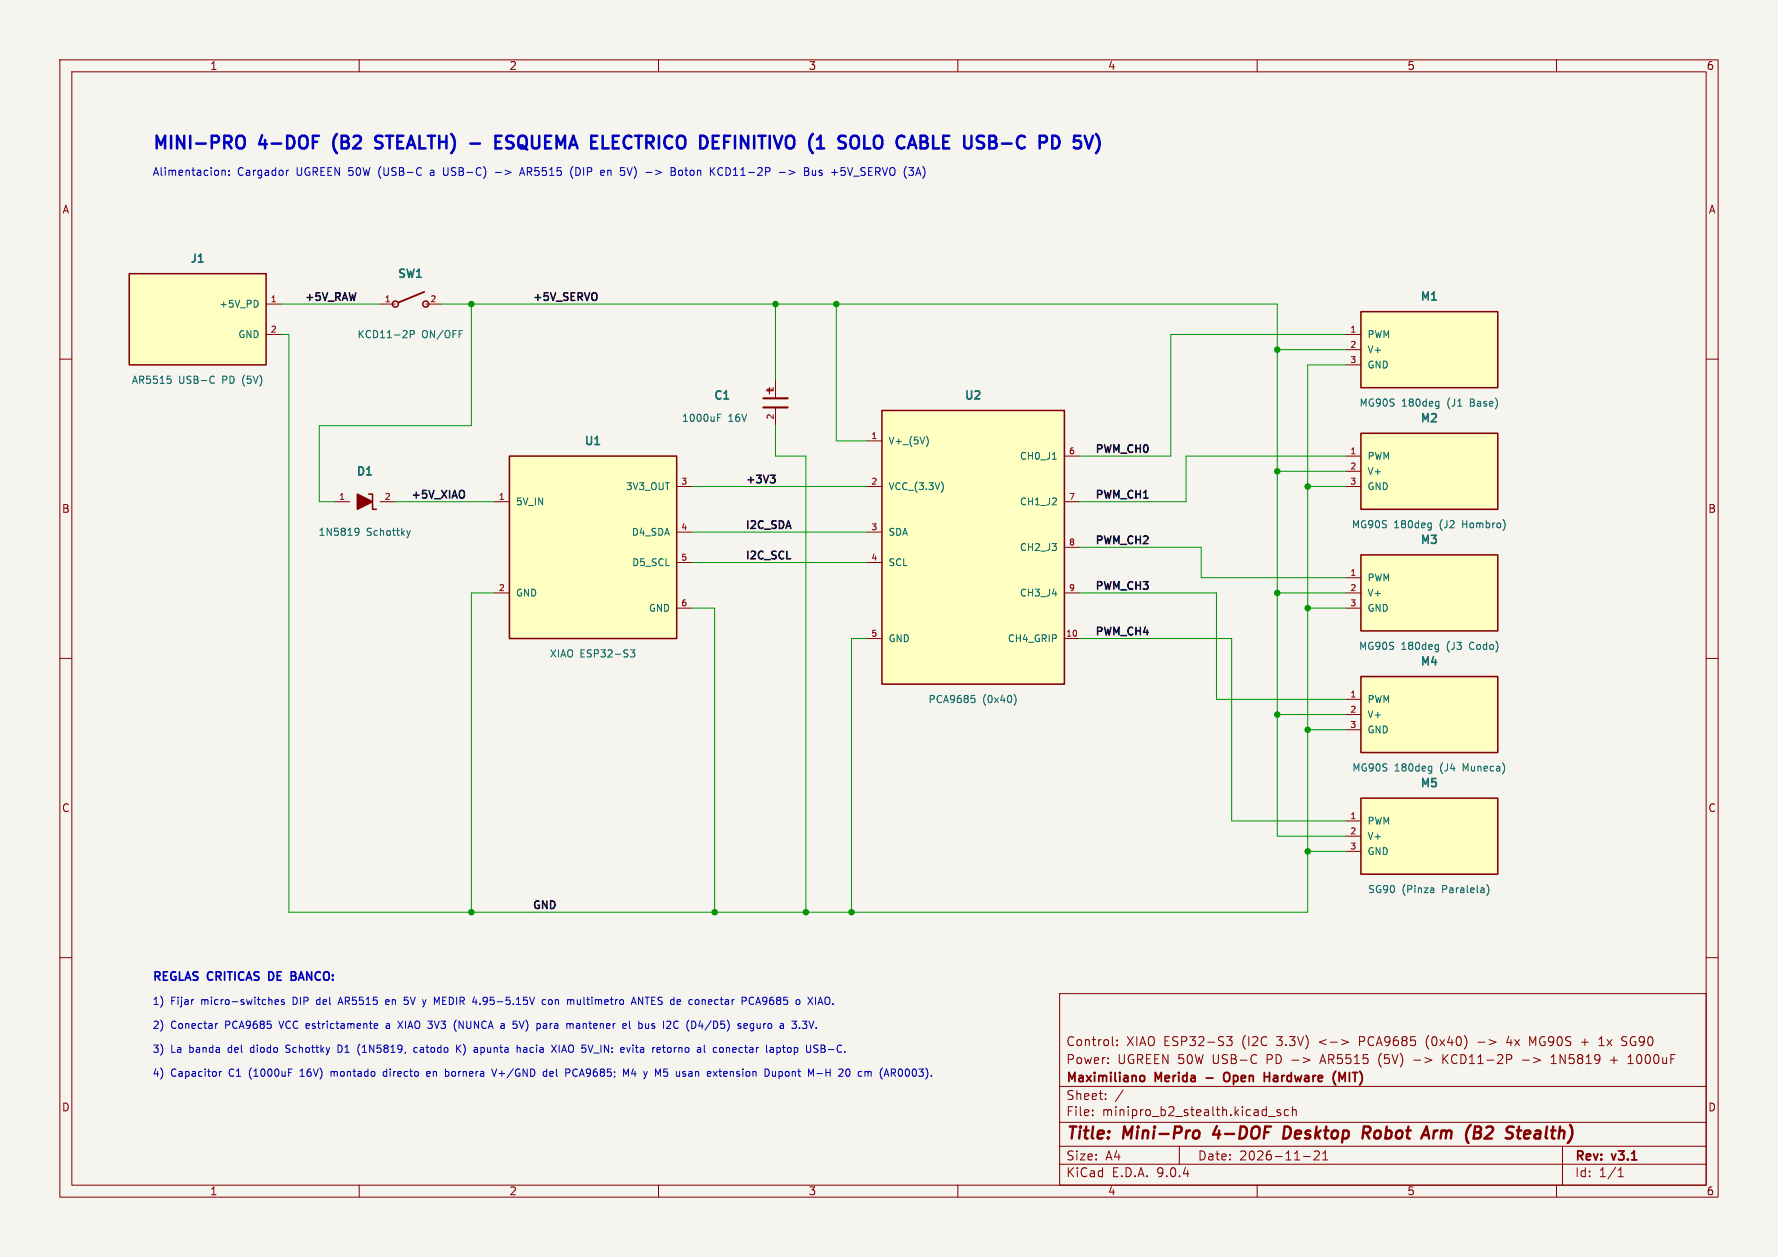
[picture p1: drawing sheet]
<svg xmlns="http://www.w3.org/2000/svg" width="297mm" height="210mm" viewBox="0 0 297 210" stroke-linecap="round" stroke-linejoin="round" font-family="sans-serif">
<path d="M0 0h297v210h-297z" fill="#f5f4ef" stroke="#f5f4ef" stroke-width=".17"/>
<g fill="none" stroke="#840000" stroke-width=".17">
<path d="M10 10h277v190h-277zM12 12h273v186h-273zM60 10v2M110 10v2M160 10v2M210 10v2M260 10v2M10 60h2M285 60h2M10 110h2M285 110h2M10 160h2"/>
<path d="M177 166h108v32h-108zM185.1 177.6v.1M185.1 176.8v.1M185.8 174.5l.2 .2M186.6 174.6v.1M186.6 173.8v.1M204.9 173.2h.9l-.5 .6 .4 .1v.7l-.2 .1h-.4l-.2-.1M209.8 176.3h.1M209.9 177.6h-.1M217.7 176.7l1.1 .4-1.1 .5M224.1 173.7l1.1 .4-1.1 .5M230.4 176.6v1"/>
<path d="M236.2 177.1h1.1M238.3 173.6v1M241 176.2v1.5M241.2 176.8l.7 .9M241.9 176.2l-.9 .9M246.9 174.1h1.1M252 173.1l-.3 1.1h.9M254.3 177.1h1.2M255.5 173.2l.5 1.1 .5-1.1M259.1 177.7h.9M259.1 176.6l.4-.4v1.5M264.2 174.1h1.1"/>
<path d="M264.7 173.6v1.1M267.1 174.7h.9M267.2 173.6l.3-.4v1.5M269 177.1h1.2M269.6 176.6v1.1M271.2 173.2l.5 .1M271.5 174l.2 .3v.3l-.2 .1M272 177.7h.8M272 176.6l.4-.4v1.5M285 160h2M60 198v2M110 198v2"/>
<path d="M160 198v2M177 194.5h108M177 191.5h108M177 187.5h108M177 181.5h108M182.5 186.3v.1M182.5 185.5v.1M184.7 183.6v.1M184.7 182.8v.1M187.6 182.1l-1.3 2M197 191.5v3M210 198v2"/>
<path d="M211.9 186.5h1.1M213.9 185.5l-.4-.1-.2 .2 .1 .2 .5 .2v.3h-.6M215.2 185.5l-.4-.1-.3 .3v.4l.2 .2h.5M215.9 185.5l.2-.1 .4 .1v.9M215.9 184.9v1.5M217.7 193.2h1.2M220.3 192.4v.5l-.8 .9h.9M221 193.8h.8M221 192.7l.4-.4v1.5M260 198v2M261 191.5v6.5M270.3 196.6h.9"/>
<path d="M270.3 195.5l.4-.4v1.5"/>
</g>
<path d="M199.8 188.9h.2l.3 .2v.7a.62 .62 0 0 1-.7 .4M203.3 188.1l-.7 1.4h1.3M215.3 188.3l-.7-.1-.3 2h.5l.5-.3M227.8 188.2l1 .1a.58 .58 0 0 1-.3 1h-.8M228.2 189.3l.5 .9M239.6 188.9l-.2 1.3M240.1 188.9l-.4 .1-.2 .3M245.7 187.9l-.1 .1M249.3 189.1l-1.3 1.1h1.2M254.6 189.5l1-.1v-.4l-.2-.1-.6 .1-.2 .9 .2 .3 .6-.1" fill="none" stroke="#840000" stroke-width=".4"/>
<path d="M190.6 179.8l.3-.1 .3 .3v.4l-.1 .2h-.5M205.2 179.3a.5 .5 0 0 0-.5-.1 .5 .5 0 0 0-.3 .5v.5a.5 .5 0 0 0 .3 .4 .5 .5 0 0 0 .5 0M211.2 179.9h.9M212.1 179.2v1.5M223.1 179h.1M224.7 179.2l-.5 1.1-.5-1.1v1.5M201.5 180.1h1.1" fill="none" stroke="#840000" stroke-width=".3"/>
<path d="M227.3 72.4h22.9v12.7h-22.9z" fill="#ffffc2"/>
<path d="M227.3 72.4h22.9v12.7h-22.9zM61.6 82.6h.6v2.5h.7" fill="none" stroke="#840000" stroke-width=".25"/>
<path d="M129.5 63.5v3M129.5 68.1v3M224.8 76.2h2.5M224.8 78.7h2.5M55.9 83.8h2.5M63.5 83.8h2.5M224.8 81.3h2.5" fill="none" stroke="#840000" stroke-width=".17"/>
<path d="M119.9 69.8h.4M119.9 69.2h.5M59.4 88.3l.3-.1 .2 .2a.79 .79 0 0 1-.3 1h-.2M60 88.8l-.3 .2-.3-.1M68 88.6l.2 .8M68.2 89.4l-.1 .3M68.5 88.6l-.3 .8M238.7 87.4h.4M239.1 87.4v.9l-.3 .3M239.1 88.1l-.4 .1" fill="none" stroke="#006464" stroke-width=".17"/>
<path d="M59.7 82.6l2.5 1.2-2.5 1.3z" fill="#840000" stroke="#840000" stroke-width=".25"/>
<path d="M127.5 66.5h4.1M127.5 68.1h4.1" fill="none" stroke="#840000" stroke-width=".35"/>
<path d="M85.1 76.2h27.9v30.5h-27.9z" fill="#ffffc2"/>
<path d="M85.1 76.2h27.9v30.5h-27.9z" fill="none" stroke="#840000" stroke-width=".25"/>
<path d="M82.5 83.8h2.6M82.5 99.1h2.6M113 81.3h2.6M113 88.9h2.6M113 94h2.6M113 101.6h2.6" fill="none" stroke="#840000" stroke-width=".17"/>
<path d="M105.3 108.6h.7l-.4 .4 .4 .1v.6l-.2 .1-.5-.1" fill="none" stroke="#006464" stroke-width=".17"/>
<path d="M147.3 68.6h30.5v45.7h-30.5z" fill="#ffffc2"/>
<path d="M147.3 68.6h30.5v45.7h-30.5z" fill="none" stroke="#840000" stroke-width=".25"/>
<path d="M144.8 73.7h2.5M177.8 76.2h2.5M144.8 81.3h2.5M144.8 88.9h2.5M144.8 94h2.5M177.8 83.8h2.5M177.8 91.4h2.5M177.8 99.1h2.5M144.8 106.7h2.5M177.8 106.7h2.5" fill="none" stroke="#840000" stroke-width=".17"/>
<path d="M154.7 72.9a1.32 1.32 0 0 1 0 1.7M175.8 76.7h.7M157.4 80.7l.2 .6-.2 .7M162.2 116.2h.6M162.6 116.6l.3 .3v.3l-.3 .2M169.4 116a1.38 1.38 0 0 1 0 1.8" fill="none" stroke="#006464" stroke-width=".17"/>
<path d="M227.3 92.7h22.9v12.7h-22.9z" fill="#ffffc2"/>
<path d="M227.3 92.7h22.9v12.7h-22.9z" fill="none" stroke="#840000" stroke-width=".25"/>
<path d="M224.8 96.5h2.5M224.8 99.1h2.5M224.8 101.6h2.5" fill="none" stroke="#840000" stroke-width=".17"/>
<path d="M239.9 107.7l.4 .1M240.3 107.7v1l-.3 .2M240.3 108.4l-.4 .1" fill="none" stroke="#006464" stroke-width=".17"/>
<path d="M227.3 113h22.9v12.7h-22.9z" fill="#ffffc2"/>
<path d="M227.3 113h22.9v12.7h-22.9z" fill="none" stroke="#840000" stroke-width=".25"/>
<path d="M224.8 116.8h2.5M224.8 119.4h2.5M224.8 121.9h2.5" fill="none" stroke="#840000" stroke-width=".17"/>
<path d="M238.8 128l.4 .1M239.2 128v1l-.3 .2M239.2 128.8h-.4" fill="none" stroke="#006464" stroke-width=".17"/>
<path d="M227.3 133.4h22.9v12.7h-22.9z" fill="#ffffc2"/>
<path d="M227.3 133.4h22.9v12.7h-22.9z" fill="none" stroke="#840000" stroke-width=".25"/>
<path d="M224.8 137.2h2.5M224.8 139.7h2.5M224.8 142.2h2.5" fill="none" stroke="#840000" stroke-width=".17"/>
<path d="M239.4 148.4l.1 .7M239.5 149.1h-.1M239.5 148.6l-.1 .1M248.4 147.8a1.38 1.38 0 0 1 0 1.8" fill="none" stroke="#006464" stroke-width=".17"/>
<path d="M227.3 52.1h22.9v12.7h-22.9z" fill="#ffffc2"/>
<g fill="none" stroke="#840000" stroke-width=".25">
<path d="M227.3 52.1h22.9v12.7h-22.9z"/>
<circle cx="66" cy="50.8" r=".51"/>
<circle cx="71.1" cy="50.8" r=".51"/>
</g>
<path d="M63.5 50.8h2.5M71.1 50.8h2.6M224.8 55.9h2.5M224.8 58.4h2.5M224.8 61h2.5" fill="none" stroke="#840000" stroke-width=".17"/>
<path d="M68.5 55.9l.6-.1 .1-.2v-.3l-.7-.1v1.2M240 67.1h.4M240.4 67.1v.9l-.3 .3M240.4 67.8l-.4 .1" fill="none" stroke="#006464" stroke-width=".17"/>
<path d="M70.9 48.8l-4.4 1.7" fill="none" stroke="#840000" stroke-width=".3"/>
<path d="M21.6 45.7h22.8v15.3h-22.8z" fill="#ffffc2"/>
<path d="M21.6 45.7h22.8v15.3h-22.8z" fill="none" stroke="#840000" stroke-width=".25"/>
<path d="M44.4 50.8h2.6M44.4 55.9h2.6" fill="none" stroke="#840000" stroke-width=".17"/>
<path d="M43 50.3l.1 .4-.1 .5M28 62.8h.5M28.4 63.3l.2 .2v.3l-.2 .2M35.4 62.8l.4 .2M35.8 63.9l-.4 .1" fill="none" stroke="#006464" stroke-width=".17"/>
<path d="M128.7 79.4h.8l-.5 .5 .4 .1 .1 .4-.3 .3h-.3" fill="none" stroke="#0f0f0f" stroke-width=".25"/>
<g fill="none" stroke="#009600" stroke-width=".17">
<path d="M47 55.9h1.3v96.5h170.1v-91.4h6.4M47 50.8h16.5M73.7 50.8h139.7v88.9h11.4M78.7 50.8v20.3h-25.4v12.7h2.6M129.5 50.8v12.7M139.7 50.8v22.9h5.1M213.4 58.4h11.4M224.8 55.9h-29.2v20.3h-15.3M129.5 71.1v5.1h5.1v76.2M213.4 78.7h11.4M224.8 76.2h-26.7v7.6h-17.8M66 83.8h16.5"/>
<path d="M82.5 99.1h-3.8v53.3M115.6 81.3h29.2M115.6 88.9h29.2M115.6 94h29.2M180.3 99.1h22.9v17.7h21.6M180.3 91.4h20.4v5.1h24.1M213.4 99.1h11.4M218.4 81.3h6.4M115.6 101.6h3.8v50.8M144.8 106.7h-2.6v45.7M180.3 106.7h25.4v30.5h19.1M213.4 119.4h11.4"/>
<path d="M218.4 101.6h6.4M218.4 121.9h6.4M218.4 142.2h6.4"/>
</g>
<g fill="none" stroke="#0000c2" stroke-width=".17">
<path d="M37.1 28.4v.9M37.1 28.6l.2-.2 .3 .1v.8M38.3 29.2v.1M38.3 28.5v.1M47.8 28.4v.9M48.2 28.4l-.2 .1-.2 .2M72.1 28.8a.26 .26 0 0 0-.2 .3 .26 .26 0 0 0 .2 .2M72.1 28.4l-.2 .1M74.1 28v1.1l.1 .1 .4 .1M82.8 28.8h1M86.8 29.3l.4-1.3 .5 1.3M86.9 28.9h.6"/>
<path d="M95.7 27.8a1.49 1.49 0 0 0 0 2M100.8 28.4l.2 .3-.7 .2M100.9 29.2l-.1 .1M104.3 28h-.6l-.1 .6M104.7 28l.5 1.3M107.9 28.8h1M112.1 28h.4l.2 .1 .1 .3-.3 .2a.35 .35 0 0 1 .4 .3 .35 .35 0 0 1-.3 .4h-.5zM112.1 28.6h.4M113.8 28.4l-.3 .1-.2 .2 .1 .5 .4 .1M120.6 28.1a.64 .64 0 0 0-.7 .4 .64 .64 0 0 0 .4 .8l.3-.1M130.2 28.8h1M131.8 28.4l1 .4-1 .4"/>
<path d="M134.4 29.3v-1.3h.4l.2 .1 .1 .3-.3 .2a.35 .35 0 0 1 .3 .3 .35 .35 0 0 1-.2 .4M135.7 28.4l.1 .8 .3 .1 .1-.1M136.2 28.4v.9M140.5 28h.6M140.6 28.5h.4l.2 .2-.1 .5-.5 .1M153 29.3l.4-1.3 .4 1.3M153.1 28.9h.6M36 171v.8M36.4 171l-.4 .2M36.7 179v.8M37 179l-.3 .2M45.9 167.4l.6-.1v-.2l-.4-.1-.2 .2 .1 .6h.5"/>
<path d="M47.5 167.1l-.3-.1-.2 .2 .1 .2 .4 .1v.3h-.5M47.8 175.8h.4M48 174.6l-.2 .2 .2 .4M48.2 178.6h.6M50.1 179.8h.7M50.2 178.9h-.1M55.3 179v.8M55.7 179l-.4 .1M56.6 167.5h.6M56.9 166.6l-.4 1.2M56.9 174.7l-.4-.1v1.2h.4M59.8 175.5l.3 .8"/>
<path d="M60.1 174.4l-.3 .8M62.5 171.4l.6-.1-.1-.2-.3-.1-.2 .2 .1 .6h.4M64.5 179h-.3l-.2 .2 .1 .5 .4 .1M64.9 171l-.4 .1M64.9 171.4h-.2l-.2 .1v.3h.4M64.9 167.1l-.3-.1-.2 .2 .1 .6h.4M65 167.3l-.6 .1M66.5 170.6l.8 1.2M67.3 170.6l-.8 1.2M67.7 167.1l.4 .1M68.1 167.7l-.4 .1M68.1 166.6h-.5l-.1 .6"/>
<path d="M69.7 175.1l-.3-.1-.3 .2 .1 .6h.5M71.3 179.4l.6-.1-.1-.2-.3-.1-.2 .2v.6h.5M72.6 167.8v-1.2l.4 .9 .4-.9v1.2M74.4 178.6v1.2M74.8 179l.2 .2v.4l-.2 .2M76.3 174.6v1.2M76.4 175.1l.6 .7M76.7 171.8v-1.2l.7 1.2M77 174.6l-.7 .7M80.3 175v1.2M80.3 175.8h.2M80.5 175l-.2 .1"/>
<path d="M82.1 178.6l.4 1.2 .5-1.2M86.3 170.6h-.6v.6M86.6 175l.3 .2v.6M86.7 170.6l.4 1.2M87.5 175.1h.5M87.9 175.4h-.3l-.2 .1 .1 .3h.4M90.8 171.1h.5M91.1 167.1l-.3-.1-.2 .2 .1 .6h.4M91.2 171.4h-.3l-.2 .1 .1 .3h.4M91.3 179.1l-.3-.1-.3 .2 .2 .6h.4M91.3 178.6v1.2M92 179l-.2 .2v.4l.2 .2"/>
<path d="M92.1 167.1l-.3-.1-.2 .2 .1 .5 .1 .1h.3M92.4 179.3l-.6 .1M93.4 174.6v1.2M94.2 174.6l-.4 1.2M95.6 171l.1 .2v.6M95.8 167.1l.1 .7M96.1 178.6a.66 .66 0 0 0-.4 .6 .66 .66 0 0 0 .4 .6M96.4 171l-.1 .1M96.4 171.4l-.1 .1 .1 .3M96.4 167l.1 .8M104.6 179.5l.4-.9v1.2M105.1 170.6v1l.2 .2"/>
<path d="M105.4 167.8l.4-1.2 .5 1.2M105.6 167.5h.5M105.7 174.6v.1M105.7 175v.8M105.8 178.5l-.3 .9h.8M107.4 166.6v1.2l-.7-1.2v1.2M108.3 171v.8M108.3 171.7v.1M109.5 179.8v-1.2l.4 .9 .4-.9v1.2M110.7 175h.4M110.8 174.6v1l.3 .2M111.4 179.1l.1 .2-.1 .5"/>
<path d="M111.5 178.6h-.6l-.1 .6M112.5 171.3l.3 .5h.4M113.2 170.7h-.4l-.3 .4M115.4 179l-.3 .1M115.5 179.4h-.3l-.2 .1 .1 .3h.4M117 170.5l-.3 .9h.8M117.3 167v.8M117.5 167l-.2 .1M117.7 175.8h.1M120.1 179h.4M120.3 178.6v1l.2 .2M121.4 175.1l.1-.1 .3 .1 .1 .7"/>
<path d="M124.3 171.4l.5-.1v-.2l-.4-.1-.1 .2v.6h.5M125.9 171.1l-.4-.1-.2 .2 .1 .6h.5M125.9 171v1l-.2 .2h-.3M125.9 166.7a.58 .58 0 0 0-.8 .4 .58 .58 0 0 0 .6 .7l.2-.1M126.4 167.5h.5M126.6 166.6l-.4 1.2M129 179l.1 .8h.3l.1-.1M129.5 179v.8M129.8 175.1l.3-.1 .3 .2-.2 .6h-.4M129.8 175v1.2M130.1 179.1h.5M130.1 179.8h.5"/>
<path d="M130.1 179v1.2M130.7 175h.5M130.9 174.6v1l.2 .2M132.3 170.6h.7l-.4 .5 .4 .1v.5l-.2 .1-.5-.1M134 170.6h.8l-.4 .5M135 166.6l.8 1.2M135.1 170.6l.4 1.2M135.8 166.6l-.8 1.2M136.2 166.6v1.2M136.5 179.4h.9M136.6 167.8l.4-1.2 .4 1.2M137.2 174.6h.4l.2 .2-.2 .4 .2 .1 .1 .3-.3 .2h-.4z"/>
<path d="M137.2 175.2h.4M138 178.6v1.2M138 179.2h.7M138 166.7a.87 .87 0 0 0 0 1.1M147.4 178.4l-.2 .4M147.7 179.8l.4-1.2 .4 1.2M149.6 178.8l-.2-.2h-.5v1.2M150.1 179.4l.1 .3 .1 .1 .4-.2M150.7 178.8l-.4-.2-.1 .1-.1 .4"/>
</g>
<g fill="none" stroke="#0000c2" stroke-width=".28">
<path d="M26.7 162.5l-.2-.1h-.6v1.4M28 162.4h-.7v1.4M29.3 162.4a.51 .51 0 0 0-.6 .2M30 162.4v1.4M30.9 163.8l.5-1.4 .5 1.4M33.1 162.4h-.6l-.2 .1M35.5 162.5v-.1a.51 .51 0 0 0-.7 .2M36.9 162.5l-.2-.1h-.6v1.4M37.5 162.4v1.4M38 162.4h.8M38.4 162.4v1.4M39.3 162.4v1.4"/>
<path d="M40.7 162.5v-.1a.51 .51 0 0 0-.7 .2M41.1 163.8l.5-1.4 .5 1.4M43.3 162.4h-.6l-.2 .1M45.6 162.6l-.3-.2h-.4v1.4h.4M47 162.4h-.7v1.4M48.7 163h.4M49.1 163l.2 .1M49.3 162.5l-.2-.1h-.4v1.4l.6-.1M49.3 162.9l-.2 .1M49.9 163.8l.4-1.4 .5 1.4M52.1 162.4v1.4l-.8-1.4v1.4M53.5 162.5v-.1a.51 .51 0 0 0-.7 .2"/>
<path d="M54.1 162.6a.47 .47 0 0 1 .8 0"/>
</g>
<g fill="none" stroke="#0000c2" stroke-width=".42">
<path d="M26.2 24.8v-2.1l.7 1.5 .7-1.5v2.1M28.6 22.7v2.1M30.8 22.7v2.1l-1.2-2.1v2.1M31.8 22.7v2.1M36.5 22.9l-.3-.2h-.8v2.1M38.6 22.9l-.3-.2h-.8v2.1M39.6 23a.7 .7 0 0 1 .8-.3 .7 .7 0 0 1 .5 .7v.7a.7 .7 0 0 1-.4 .6 .7 .7 0 0 1-.7 0M43.8 22.6l-.5 1.5M49 23l-.5-.3h-.5v2.1M50.1 23a.71 .71 0 0 1 1.2 0M53.3 22.7h-1v2.1M56.3 22.4l-.4 .6"/>
<path d="M58.1 22.9l-.3-.2h-.7v2.1M59.1 22.9l.3-.2h.5l.3 .2M62.7 24.7l.3 .1 .7-.1M63.9 22.8l-.8-.1a.51 .51 0 0 0-.4 .5 .51 .51 0 0 0 .4 .5l.6 .2M64.5 22.7h1.2M65.1 22.7v2.1M67.4 22.7h-1v2.1M68 24.8l.7-2.1 .7 2.1M70.1 22.7v2.1M71.5 22.7h1.2M72.1 22.7v2.1M73.4 22.7v2.1"/>
<path d="M74.6 22.7v2.1M75.4 22.4l.4 .6M78.6 24h1.6M82.8 23.7h.7M83.8 22.7h-1v2.1h1M84.6 24.7l.3 .1 .7-.1M85.8 22.8l-.8-.1a.51 .51 0 0 0-.4 .5 .51 .51 0 0 0 .4 .5l.6 .2M86.7 23a.71 .71 0 0 1 1.2 0M88.9 22.7v1.7M90.1 22.7v1.7M92.1 22.7h-1v2.1M93 24.8v-2.1l.7 1.5 .7-1.5v2.1"/>
<path d="M95.1 24.8l.7-2.1 .7 2.1M99.8 22.7h-1v2.1M100.7 22.7v2.1M103.4 22.7h-1v2.1M105.5 22.9a.72 .72 0 0 0-1.1 .1M106.1 22.7h1.2M106.7 22.7v2.1M109.1 22.9l-.3-.2h-.8v2.1M110.1 22.7v2.1M112.3 22.9a.72 .72 0 0 0-1.1 .1M113.2 23a.71 .71 0 0 1 1.2 0M118 23l-.5-.3h-.5v2.1"/>
<path d="M120.1 22.7h-1v2.1M121 23.7h.7M122 22.7h-1v2.1M122.8 22.7v2.1M125 22.7v2.1l-1.2-2.1v2.1M126 22.7v2.1M126.7 22.7h1.2M127.3 22.7v2.1M128.6 22.7v2.1M129.3 22.7l.7 2.1 .7-2.1M131.4 23a.71 .71 0 0 1 1.2 0M135.8 22.4l-.4 .6"/>
<path d="M136.9 23l.2-.3v2.1M140.1 24.7l.3 .1M141.3 22.8l-.8-.1a.5 .5 0 0 0-.4 .4 .5 .5 0 0 0 .2 .5M142.2 23a.71 .71 0 0 1 1.2 0M144.4 22.7v2.1h1M147.3 23a.7 .7 0 0 0-.8-.3 .7 .7 0 0 0-.5 .7l.1 1.1M151.1 22.9a.72 .72 0 0 0-1.1 .1M151.7 24.8l.7-2.1 .7 2.1M154.8 22.9l-.3-.2h-.7v2.1M155.9 22.7v2.1h1M158.6 22.7h-1v2.1M161.1 22.7v1.7"/>
<path d="M162.3 22.7v1.7M164.4 22.8l-.8-.1-.3 .2M166.3 22.9l-.3-.2h-.7v2.1M171.2 22.9a.72 .72 0 0 0-1.1 .1M174.8 22.9l-.3-.2h-.8v2.1M176.8 23l-.5-.3h-.5v2.1M179.7 23.5h.5l.4 .4-.1 .7-.3 .2h-.5M180.5 22.7h-1l-.1 1M181.2 22.7l.7 2.1 .7-2.1M183.1 22.4l.4 .6"/>
</g>
<g fill="#009600" stroke="#009600" stroke-width=".17">
<circle cx="78.7" cy="152.4" r=".46"/>
<circle cx="119.4" cy="152.4" r=".46"/>
<circle cx="134.6" cy="152.4" r=".46"/>
<circle cx="213.4" cy="58.4" r=".46"/>
<circle cx="213.4" cy="78.7" r=".46"/>
<circle cx="218.4" cy="81.3" r=".46"/>
<circle cx="129.5" cy="50.8" r=".46"/>
<circle cx="139.7" cy="50.8" r=".46"/>
<circle cx="213.4" cy="99.1" r=".46"/>
<circle cx="218.4" cy="101.6" r=".46"/>
<circle cx="213.4" cy="119.4" r=".46"/>
<circle cx="218.4" cy="121.9" r=".46"/>
<circle cx="218.4" cy="142.2" r=".46"/>
<circle cx="142.2" cy="152.4" r=".46"/>
<circle cx="78.7" cy="50.8" r=".46"/>
</g>
<g font-size="2.9" fill="#0000c2">
<text x="25.4" y="26">MINI-PRO</text>
<text x="43.4" y="26">4-DOF</text>
<text x="56.6" y="26">(B2</text>
<text x="64.5" y="26">STEALTH)</text>
<text x="86.2" y="26">ESQUEMA</text>
<text x="103" y="26">ELECTRICO</text>
<text x="122.1" y="26">DEFINITIVO</text>
<text x="141.1" y="26">(1</text>
<text x="147" y="26">SOLO</text>
<text x="157.5" y="26">CABLE USB-C</text>
<text x="183" y="26">PD</text>
</g>
<g font-size="2.8" fill="#840000">
<text x="178" y="190.9">Title:</text>
<text x="187.7" y="190.9">Mini-Pro</text>
<text x="203.5" y="190.9">4-DOF</text>
<text x="216" y="190.9">Desktop</text>
<text x="230.1" y="190.9">Robot</text>
<text x="241" y="190.9">Arm</text>
<text x="248.9" y="190.9">(B2</text>
<text x="256.5" y="190.9">Stealth)</text>
</g>
<g font-size="2.1" fill="#840000">
<text x="178" y="178">Power:</text>
<text x="178" y="175">Control:</text>
<text x="186.7" y="178">UGREEN 50W</text>
<text x="188.2" y="175">XIAO ESP32-S3</text>
<text x="202.7" y="178">USB-C</text>
<text x="207.6" y="175">(I2C</text>
<text x="211.8" y="178">PD -&gt;</text>
<text x="213.6" y="175">3.3V)</text>
<text x="220.7" y="175">&lt;-&gt;</text>
<text x="221.2" y="178">AR5515</text>
<text x="227.6" y="175">PCA9685</text>
<text x="231" y="178">(5V)</text>
<text x="237" y="178">-&gt;</text>
<text x="238.9" y="175">(0x40)</text>
<text x="242" y="178">KCD11-2P</text>
<text x="247.7" y="175">-&gt;</text>
<text x="252.7" y="175">4x</text>
<text x="255.4" y="178">-&gt;</text>
<text x="256.6" y="175">MG90S</text>
<text x="260.4" y="178">1N5819</text>
<text x="265.4" y="175">+</text>
<text x="268.6" y="175">1x</text>
<text x="272.5" y="175">SG90</text>
<text x="273.6" y="178">1000uF</text>
<text x="178" y="184">Sheet:</text>
<text x="178" y="181.2">Maximiliano</text>
<text x="193" y="181.2">Merida</text>
<text x="205.7" y="181.2">Open</text>
<text x="213" y="181.2">Hardware</text>
<text x="225.1" y="181.2">(MIT)</text>
<text x="178" y="186.7">File:</text>
<text x="184.1" y="186.7">minipro_b2_stealth.kicad_sch</text>
<text x="178" y="196.9">KiCad</text>
<text x="178" y="194.1">Size:</text>
<text x="184.7" y="194.1">A4</text>
<text x="185.7" y="196.9">E.D.A.</text>
<text x="193.3" y="196.9">9.0.4</text>
<text x="200" y="194.1">Date:</text>
<text x="207" y="194.1">2026-11-21</text>
<text x="263" y="194.3">Rev:</text>
<text x="263" y="196.9">Id:</text>
<text x="267.1" y="196.9">1/1</text>
<text x="269.4" y="194.3">v3.1</text>
</g>
<g font-size="1.9" fill="#006464">
<text x="31.6" y="44.3">J1</text>
<text x="66.3" y="46.8">SW1</text>
<text x="237.1" y="50.6">M1</text>
<text x="119.1" y="67.1">C1</text>
<text x="160.9" y="67.1">U2</text>
<text x="237.1" y="70.9">M2</text>
<text x="97.4" y="74.7">U1</text>
<text x="59.4" y="79.8">D1</text>
<text x="237.1" y="91.3">M3</text>
<text x="237.1" y="111.6">M4</text>
<text x="237.1" y="131.9">M5</text>
</g>
<g font-size="1.9" fill="#0000c2">
<text x="25.4" y="164.6">REGLAS CRITICAS</text>
<text x="45.5" y="164.6">DE</text>
<text x="49.8" y="164.6">BANCO:</text>
</g>
<g font-size="1.8" fill="#840000">
<text x="35" y="11.9">1</text>
<text x="85" y="11.9">2</text>
<text x="135" y="11.9">3</text>
<text x="185" y="11.9">4</text>
<text x="235" y="11.9">5</text>
<text x="285" y="11.9">6</text>
<text x="10.3" y="35.9">A</text>
<text x="285.3" y="35.9">A</text>
<text x="10.3" y="85.9">B</text>
<text x="285.3" y="85.9">B</text>
<text x="10.3" y="135.9">C</text>
<text x="285.3" y="135.9">C</text>
<text x="10.3" y="185.9">D</text>
<text x="285.3" y="185.9">D</text>
<text x="35" y="199.9">1</text>
<text x="85" y="199.9">2</text>
<text x="135" y="199.9">3</text>
<text x="185" y="199.9">4</text>
<text x="235" y="199.9">5</text>
<text x="285" y="199.9">6</text>
</g>
<g font-size="1.8" fill="#0000c2">
<text x="25.4" y="29.7">Alimentacion:</text>
<text x="39.6" y="29.7">Cargador</text>
<text x="49.6" y="29.7">UGREEN 50W</text>
<text x="63.6" y="29.7">(USB-C</text>
<text x="72.5" y="29.7">a</text>
<text x="74.9" y="29.7">USB-C)</text>
<text x="83.7" y="29.7">-&gt;</text>
<text x="88.1" y="29.7">AR5515</text>
<text x="96.7" y="29.7">(DIP</text>
<text x="102" y="29.7">en</text>
<text x="105.4" y="29.7">5V)</text>
<text x="109.9" y="29.7">-&gt;</text>
<text x="114.3" y="29.7">Boton</text>
<text x="121" y="29.7">KCD11-2P</text>
<text x="132.7" y="29.7">-&gt;</text>
<text x="137.1" y="29.7">Bus</text>
<text x="141.9" y="29.7">+5V_SERVO</text>
<text x="154.2" y="29.7">(3A)</text>
</g>
<g font-size="1.8" fill="#0f0f0f">
<text x="50.8" y="50.4">+5V_RAW</text>
<text x="88.9" y="50.4">+5V_SERVO</text>
<text x="182.9" y="75.8">PWM_CH0</text>
<text x="68.6" y="83.4">+5V_XIAO</text>
<text x="124.5" y="80.8">+3V3</text>
<text x="182.9" y="83.4">PWM_CH1</text>
<text x="124.5" y="88.5">I2C_SDA</text>
<text x="124.5" y="93.5">I2C_SCL</text>
<text x="182.9" y="91">PWM_CH2</text>
<text x="182.9" y="98.6">PWM_CH3</text>
<text x="182.9" y="106.2">PWM_CH4</text>
<text x="88.9" y="152">GND</text>
</g>
<g font-size="1.7" fill="#006464">
<text x="59.6" y="56.7">KCD11-2P</text>
<text x="70.5" y="56.7">ON/OFF</text>
<text x="21.9" y="64.3">AR5515</text>
<text x="29.8" y="64.3">USB-C</text>
<text x="37.3" y="64.3">PD</text>
<text x="40.8" y="64.3">(5V)</text>
<text x="113.8" y="70.7">1000uF</text>
<text x="121.6" y="70.7">16V</text>
<text x="227" y="68.1">MG90S</text>
<text x="234.1" y="68.1">180deg</text>
<text x="241.9" y="68.1">(J1</text>
<text x="245.9" y="68.1">Base)</text>
<text x="53.1" y="89.7">1N5819</text>
<text x="61.2" y="89.7">Schottky</text>
<text x="225.7" y="88.5">MG90S</text>
<text x="232.8" y="88.5">180deg</text>
<text x="240.6" y="88.5">(J2</text>
<text x="244.6" y="88.5">Hombro)</text>
<text x="91.8" y="110">XIAO ESP32-S3</text>
<text x="226.9" y="108.8">MG90S</text>
<text x="234" y="108.8">180deg</text>
<text x="241.8" y="108.8">(J3</text>
<text x="245.8" y="108.8">Codo)</text>
<text x="155" y="117.7">PCA9685</text>
<text x="164.1" y="117.7">(0x40)</text>
<text x="225.8" y="129.1">MG90S</text>
<text x="232.9" y="129.1">180deg</text>
<text x="240.7" y="129.1">(J4</text>
<text x="244.7" y="129.1">Muneca)</text>
<text x="228.4" y="149.4">SG90</text>
<text x="234.2" y="149.4">(Pinza</text>
<text x="241" y="149.4">Paralela)</text>
</g>
<g font-size="1.7" fill="#0000c2">
<text x="25.4" y="172.2">2)</text>
<text x="25.4" y="168.2">1)</text>
<text x="28.5" y="172.2">Conectar</text>
<text x="28.5" y="168.2">Fijar</text>
<text x="33.7" y="168.2">micro-switches</text>
<text x="37.7" y="172.2">PCA9685</text>
<text x="47" y="172.2">VCC estrictamente</text>
<text x="49.2" y="168.2">DIP</text>
<text x="53.4" y="168.2">del</text>
<text x="57.3" y="168.2">AR5515</text>
<text x="65.2" y="172.2">a</text>
<text x="65.4" y="168.2">en</text>
<text x="67.5" y="172.2">XIAO 3V3</text>
<text x="68.7" y="168.2">5V</text>
<text x="74.1" y="168.2">MEDIR 4.95-5.15V</text>
<text x="77.2" y="172.2">(NUNCA</text>
<text x="85.2" y="172.2">a</text>
<text x="87.5" y="172.2">5V)</text>
<text x="91.6" y="172.2">para</text>
<text x="92.6" y="168.2">con</text>
<text x="96.9" y="172.2">mantener</text>
<text x="97" y="168.2">multimetro</text>
<text x="106.5" y="172.2">el</text>
<text x="108" y="168.2">ANTES de</text>
<text x="109.3" y="172.2">bus</text>
<text x="113.6" y="172.2">I2C</text>
<text x="117.8" y="172.2">(D4/D5)</text>
<text x="117.9" y="168.2">conectar</text>
<text x="126.6" y="172.2">seguro</text>
<text x="127" y="168.2">PCA9685</text>
<text x="133.8" y="172.2">a</text>
<text x="136.1" y="172.2">3.3V.</text>
<text x="136.3" y="168.2">o</text>
<text x="138.5" y="168.2">XIAO.</text>
<text x="25.4" y="176.2">3)</text>
<text x="28.5" y="176.2">La</text>
<text x="31.8" y="176.2">banda</text>
<text x="38.4" y="176.2">del</text>
<text x="42.3" y="176.2">diodo</text>
<text x="48.5" y="176.2">Schottky</text>
<text x="57.4" y="176.2">D1</text>
<text x="60.9" y="176.2">(1N5819,</text>
<text x="70.5" y="176.2">catodo</text>
<text x="77.8" y="176.2">K)</text>
<text x="81" y="176.2">apunta</text>
<text x="88.3" y="176.2">hacia</text>
<text x="94.4" y="176.2">XIAO 5V_IN:</text>
<text x="106.3" y="176.2">evita</text>
<text x="111.8" y="176.2">retorno</text>
<text x="119.6" y="176.2">al</text>
<text x="122.4" y="176.2">conectar</text>
<text x="131.5" y="176.2">laptop</text>
<text x="138.4" y="176.2">USB-C.</text>
<text x="25.4" y="180.2">4)</text>
<text x="28.5" y="180.2">Capacitor</text>
<text x="38.4" y="180.2">C1</text>
<text x="41.9" y="180.2">(1000uF</text>
<text x="50.7" y="180.2">16V)</text>
<text x="56" y="180.2">montado</text>
<text x="65" y="180.2">directo</text>
<text x="72.4" y="180.2">en</text>
<text x="75.7" y="180.2">bornera</text>
<text x="83.8" y="180.2">V+/GND</text>
<text x="92.5" y="180.2">del</text>
<text x="96.5" y="180.2">PCA9685;</text>
<text x="106.3" y="180.2">M4</text>
<text x="110" y="180.2">y</text>
<text x="112.1" y="180.2">M5</text>
<text x="115.8" y="180.2">usan</text>
<text x="121.2" y="180.2">extension</text>
<text x="131" y="180.2">Dupont</text>
<text x="138.5" y="180.2">M-H</text>
<text x="143.8" y="180.2">20</text>
<text x="147.3" y="180.2">cm</text>
<text x="151.1" y="180.2">(AR0003).</text>
</g>
<g font-size="1.6" fill="#006464">
<text x="36.5" y="51.6">+5V_PD</text>
<text x="39.7" y="56.7">GND</text>
<text x="228.3" y="56.7">PWM</text>
<text x="228.3" y="59.2">V+</text>
<text x="228.3" y="61.8">GND</text>
<text x="148.3" y="74.5">V+_(5V)</text>
<text x="170.3" y="77">CH0_J1</text>
<text x="228.3" y="77">PWM</text>
<text x="104.4" y="82.1">3V3_OUT</text>
<text x="148.3" y="82.1">VCC_(3.3V)</text>
<text x="228.3" y="79.5">V+</text>
<text x="228.3" y="82.1">GND</text>
<text x="86.1" y="84.6">5V_IN</text>
<text x="105.4" y="89.7">D4_SDA</text>
<text x="148.3" y="89.7">SDA</text>
<text x="170.3" y="84.6">CH1_J2</text>
<text x="105.5" y="94.8">D5_SCL</text>
<text x="148.3" y="94.8">SCL</text>
<text x="170.3" y="92.2">CH2_J3</text>
<text x="86.1" y="99.9">GND</text>
<text x="170.3" y="99.9">CH3_J4</text>
<text x="228.3" y="97.3">PWM</text>
<text x="228.3" y="99.9">V+</text>
<text x="108.3" y="102.4">GND</text>
<text x="148.3" y="107.5">GND</text>
<text x="168.2" y="107.5">CH4_GRIP</text>
<text x="228.3" y="102.4">GND</text>
<text x="228.3" y="117.6">PWM</text>
<text x="228.3" y="120.2">V+</text>
<text x="228.3" y="122.7">GND</text>
<text x="228.3" y="138">PWM</text>
<text x="228.3" y="140.5">V+</text>
<text x="228.3" y="143">GND</text>
</g>
<g font-size="1.4" fill="#a90000">
<text x="45.1" y="50.5">1</text>
<text x="64.2" y="50.5">1</text>
<text x="71.8" y="50.5">2</text>
<text x="45.1" y="55.6">2</text>
<text x="225.5" y="55.6">1</text>
<text x="225.5" y="58.2">2</text>
<text x="129.3" y="65.6" transform="rotate(-90 129.3 65.6)">1</text>
<text x="225.5" y="60.7">3</text>
<text x="129.3" y="70.2" transform="rotate(-90 129.3 70.2)">2</text>
<text x="145.4" y="73.4">1</text>
<text x="178.5" y="75.9">6</text>
<text x="225.5" y="75.9">1</text>
<text x="56.5" y="83.6">1</text>
<text x="64.2" y="83.6">2</text>
<text x="83.2" y="83.6">1</text>
<text x="113.7" y="81">3</text>
<text x="145.4" y="81">2</text>
<text x="178.5" y="83.6">7</text>
<text x="225.5" y="78.5">2</text>
<text x="225.5" y="81">3</text>
<text x="113.7" y="88.6">4</text>
<text x="145.4" y="88.6">3</text>
<text x="113.7" y="93.7">5</text>
<text x="145.4" y="93.7">4</text>
<text x="178.5" y="91.2">8</text>
<text x="83.2" y="98.8">2</text>
<text x="113.7" y="101.3">6</text>
<text x="178.5" y="98.8">9</text>
<text x="225.5" y="96.3">1</text>
<text x="225.5" y="98.8">2</text>
<text x="225.5" y="101.3">3</text>
<text x="145.4" y="106.4">5</text>
<text x="178" y="106.4">10</text>
<text x="225.5" y="116.6">1</text>
<text x="225.5" y="119.1">2</text>
<text x="225.5" y="121.7">3</text>
<text x="225.5" y="136.9">1</text>
<text x="225.5" y="139.4">2</text>
<text x="225.5" y="142">3</text>
</g>
</svg>
